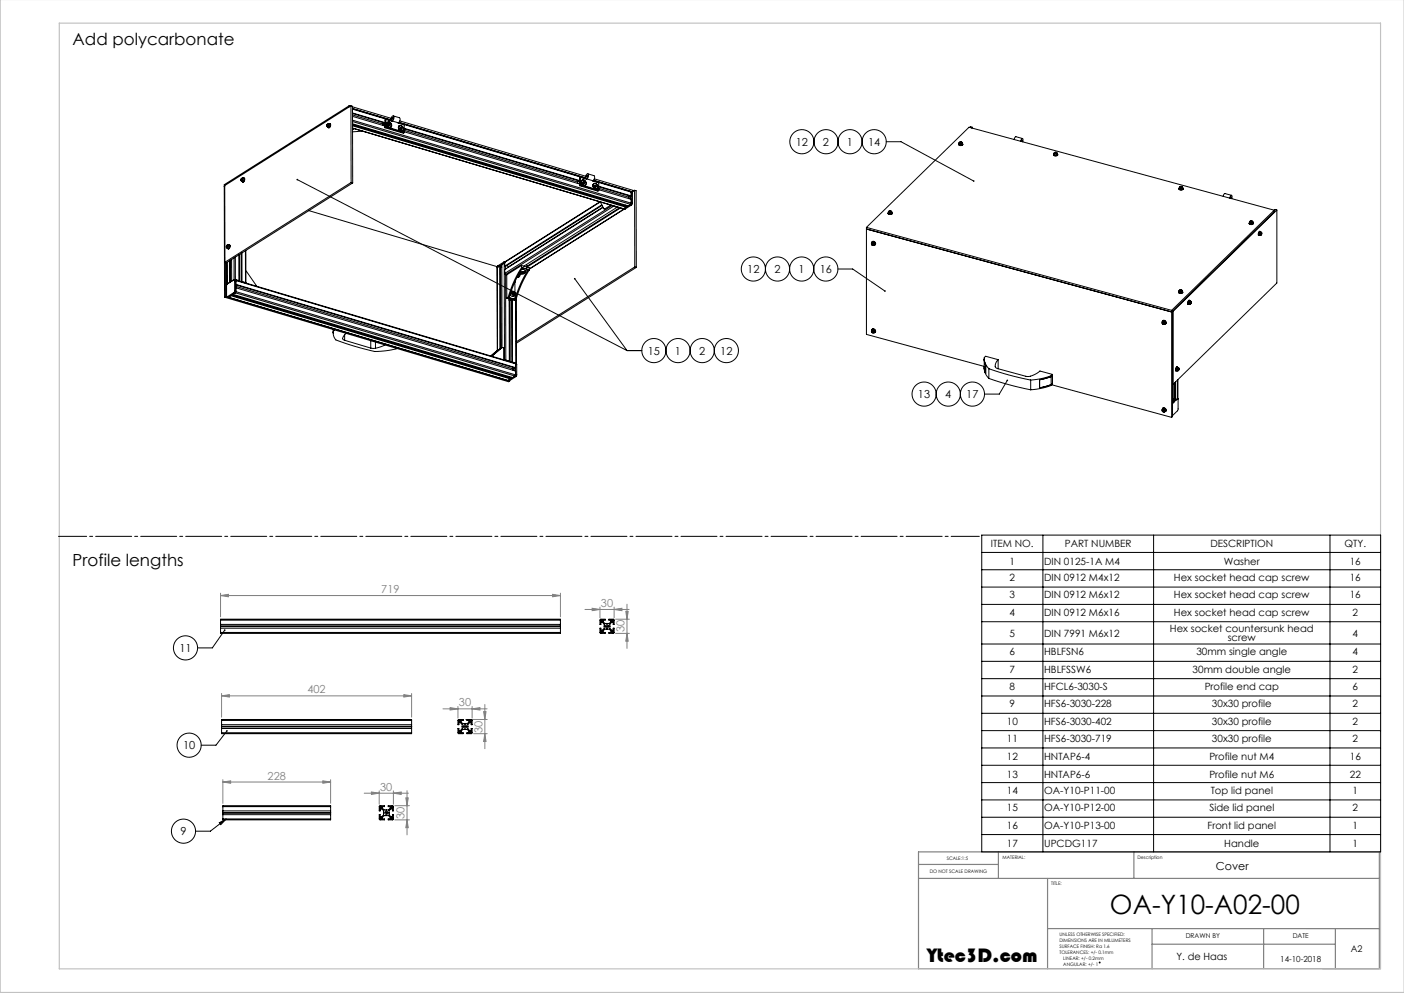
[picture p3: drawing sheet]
<svg xmlns="http://www.w3.org/2000/svg" width="594mm" height="420mm" viewBox="0 0 594 420" stroke-linecap="round" stroke-linejoin="round" font-family="sans-serif">
<g fill="none" stroke="#000" stroke-width=".42">
<path d="M374.9 59.9h6.3l30.8 16.7M125.8 76l139.5 72.3M243.1 117.9l22.2 30.4M354.5 113.8h6.3l13.6 9.3M265.3 148.3h6.2M426.2 160.9l-3.4 5.8h-6.3M415.4 226.3h168.7v134h-168.7zM415.4 233.7h168.7M441.2 226.3v134M488.1 226.3v134M562.7 226.3v134M415.4 241h168.7"/>
<path d="M415.4 248.3h168.7M415.4 255.6h168.7M95.1 266.5l-5.3 7.5h-6.2M254 262.6h1M254 267.2h1M254.5 262.1v1M254.5 266.7v1M256.3 264.9h1M256.8 264.4v1M258.6 262.6h1M258.6 267.2h1M259.1 262.1v1"/>
<path d="M259.1 266.7v1M415.4 263h168.7M415.4 272.4h168.7M415.4 279.7h168.7M415.4 287h168.7M415.4 294.4h168.7M96 309.1l-4.6 6.1h-6.3M193.9 305h1M193.9 309.6h1M194.4 304.5v1M194.4 309.1v1M196.2 307.3h1"/>
<path d="M196.7 306.8v1M198.6 305h1M198.6 309.6h1M199.1 304.5v1M199.1 309.1v1M415.4 301.7h168.7M415.4 309h168.7M415.4 316.4h168.7M415.4 323.7h168.7M415.4 331h168.7M415.4 338.3h168.7M92.8 348l2.9-1.6-2.3 2.4z"/>
<path d="M95.7 346.4l-6.7 5.2h-6.3M160.6 341.5h1M160.6 346.1h1M161.1 341v1M161.1 345.6v1M162.9 343.8h1M163.4 343.3v1M165.3 341.5h1M165.3 346.1h1M165.8 341v1M165.8 345.6v1M415.4 345.7h168.7"/>
<path d="M415.4 353h168.7"/>
<circle cx="339.3" cy="59.9" r="5.1"/>
<circle cx="349.5" cy="59.9" r="5.1"/>
<circle cx="359.6" cy="59.9" r="5.1"/>
<circle cx="369.8" cy="59.9" r="5.1"/>
<circle cx="318.7" cy="113.8" r="5.1"/>
<circle cx="328.9" cy="113.8" r="5.1"/>
<circle cx="339.2" cy="113.8" r="5.1"/>
<circle cx="349.4" cy="113.8" r="5.1"/>
<circle cx="276.6" cy="148.3" r="5.1"/>
<circle cx="286.9" cy="148.3" r="5.1"/>
<circle cx="297.1" cy="148.3" r="5.1"/>
<circle cx="307.3" cy="148.3" r="5.1"/>
<circle cx="391" cy="166.7" r="5.1"/>
<circle cx="401.2" cy="166.7" r="5.1"/>
<circle cx="411.4" cy="166.7" r="5.1"/>
<circle cx="78.5" cy="274" r="5.1"/>
<circle cx="80" cy="315.2" r="5.1"/>
<circle cx="77.6" cy="351.6" r="5.1"/>
<circle cx="465.3" cy="407.1" r=".19"/>
</g>
<path d="M388.6 365.6h33.8M388.6 371.5h195M422.4 360.3v11.2M443.2 371.5v38.3M479.7 360.3v11.2M443.2 392.8h140.4M487.4 399.4h77.6M487.4 392.8v17M534.6 392.8v16.9M565 392.8v16.9M388.6 409.7h195v-49.4h-195v49.5" fill="none" stroke="#808080" stroke-width=".5"/>
<path d="M.1 -.1v419.9h594M25.1 9.8h559v400h-559z" fill="none" stroke="#c0c0c0" stroke-width=".5"/>
<g fill="none" stroke="#808080" stroke-width=".42">
<path d="M93.3 251.9l3.3-.5v1zM93.3 250.9v10M93.3 251.9h143.8M233.8 251.4l3.3 .5-3.3 .5zM237.1 250.9v10M247.5 257.8h18.7M250.5 257.3l3.3 .5-3.3 .5zM253.8 256.8v4.5M259.8 257.8l3.3-.5v1zM259.8 256.8v4.5M264.8 258.6h1l-.5 3.3zM265.3 255.5v18.7"/>
<path d="M260.4 267.9h5.9M260.4 261.9h5.9M265.3 267.9l.5 3.3h-1zM93.7 294.3l3.3-.5v1zM93.7 293.3v10M93.7 294.3h80.4M170.8 293.8l3.3 .5-3.3 .5zM174.1 293.3v10M187.4 299.8h18.7M190.4 299.3l3.3 .5-3.3 .5zM193.7 298.8v4.9M199.7 299.8l3.3-.5v1z"/>
<path d="M199.7 298.8v4.9M205.1 298v18.7M196.9 304.3h9.2M200.3 310.3h5.8M204.6 301h1l-.5 3.3zM205.1 310.3l.5 3.3h-1zM94.3 330.8l3.3-.5v1zM94.3 329.8v10M94.3 330.8h45.6M136.6 330.3l3.3 .5-3.3 .5zM139.9 329.8v10M154.1 335.5h18.7"/>
<path d="M157.1 335l3.3 .5-3.3 .5zM160.4 334.5v5.7M166.4 335.5l3.3-.5v1zM166.4 334.5v5.7M171.7 337.5h1l-.5 3.3zM172.2 334.4v18.7M167 340.8h6.2M167 346.8h6.2M172.2 346.8l.5 3.3h-1z"/>
</g>
<path d="M414.3 226.9h-389.6" fill="none" stroke="#000" stroke-width=".42" stroke-dasharray="15.2 1.3 1.3 1.3" stroke-dashoffset="3.3"/>
<path d="M411.7 76.3v.5l.4 .1-.1-.3 .3 .1-.1-.4zM374.1 122.9l.1 .4 .4 .1-.2-.3 .3 .2-.1-.5zM426 160.6a.34 .34 0 0 0-.1 .5 .34 .34 0 0 0 .5 0 .34 .34 0 0 0-.1-.5l-.1 .3 .1-.3zM242.9 117.7a.34 .34 0 0 0 .2 .5 .34 .34 0 0 0 .4-.4 .34 .34 0 0 0-.6-.2l.2 .3zM125.5 75.7l.3 .3-.3-.2a.34 .34 0 0 0 .3 .5 .34 .34 0 0 0 .3-.5 .34 .34 0 0 0-.6-.1zM94.8 266.3a.34 .34 0 0 0 .1 .5 .34 .34 0 0 0 .5-.1 .34 .34 0 0 0-.1-.5l-.2 .3 .2-.3zM92.8 348l2.9-1.6-2.3 2.4zM95.8 308.9a.34 .34 0 0 0 0 .5 .34 .34 0 0 0 .5 0 .34 .34 0 0 0-.1-.5l-.2 .2 .2-.2z" fill="#000"/>
<g fill="#808080">
<path d="M199.7 299.8l3.3-.5v1zM190.4 299.3l3.3 .5-3.3 .5z"/>
<path d="M93.3 251.9l3.3-.5v1zM233.8 251.4l3.3 .5-3.3 .5zM250.5 257.3l3.3 .5-3.3 .5zM259.8 257.8l3.3-.5v1zM94.3 330.8l3.3-.5v1zM136.6 330.3l3.3 .5-3.3 .5zM157.1 335l3.3 .5-3.3 .5zM166.4 335.5l3.3-.5v1z"/>
<path d="M93.7 294.3l3.3-.5v1zM170.8 293.8l3.3 .5-3.3 .5z"/>
<path d="M265.3 267.9l.5 3.3h-1zM264.8 258.6h1l-.5 3.3z"/>
<path d="M171.7 337.5h1l-.5 3.3zM172.2 346.8l.5 3.3h-1zM204.6 301h1l-.5 3.3zM205.1 310.3l.5 3.3h-1z"/>
</g>
<g fill="none" stroke="#000" stroke-width=".42">
<path d="M138.4 52.9l.4-.2v.3M138.4 52.9l.2 .4 .2-.3M138.4 52.9l.4 .1M138.5 52.6h.4a.48 .48 0 0 1 0 .6 .48 .48 0 0 1-.6 .2zM138.8 53h.1M138.9 52.3l-.6 .5M138.9 52.3l.7 .3v.6l-.4 .6-.7-.1M138.9 52.3l.2 .5a.54 .54 0 0 1-.1 .7 .54 .54 0 0 1-.7 0v-.7M139.2 52.4l.1-.1a.84 .84 0 0 1 .4 1 .84 .84 0 0 1-.8 .6l-.1-.2M139.5 52.3a.98 .98 0 0 1 .3 1 .98 .98 0 0 1-.8 .7M147.7 44.8l.5 .1M147.7 44.8l-52.8 33.3v.8"/>
<path d="M147.7 44.8v.4M148.5 44.8l.1 32.4M148.5 44.8l.6 .2 .1 32.4M148.5 44.8l-53.4 33.7 .1 32.4M149.1 45.2l16.4 4.9M149.1 45.9l16.3 4.9M149.1 46.2l16.3 4.8M149.1 47.8l13.8 4.1M149.1 48l13.6 4M149.1 48.6l12.9 3.9M149.1 49.2l13.8 4.1M149.1 50.8l118 35.1"/>
<path d="M149.1 51.4l117.8 35.1M149.1 52.4l116.7 34.7M149.1 52.7l115.3 34.3M149.1 52.8l115.8 34.5v.4l-115.8-34.5M149.2 54.2l114.7 34.1M149.2 54.2l115.3 34.2M149.6 54.4l-.4 .3M149.7 54.4l-.5 .2M153.3 55.5l-4.1 .3M162 52.8v.2M162 52.9v.1M162.1 52.4l-.1 .7"/>
<path d="M162.4 51.9l-.3 .5M162.6 52h.1M162.7 52h.2M162.7 52h-.1M162.7 52v1.3M162.9 54l7.7 2.3 .3-.1M163.2 53.9l-.3 .1M163.2 53.9l7.7 2.3M163.3 50.5l-.4 .2v3.3M163.3 50.5v3.1M163.3 50.5l2.5 .6M163.3 53.6l-.1 .3"/>
<path d="M163.3 53.6l7.7 2.3M163.8 51.8a1.24 1.24 0 0 1 1.7 .5 1.24 1.24 0 0 1-.5 1.7 1.47 1.47 0 0 1-1.2-2.2zM164 51.8a1.12 1.12 0 0 1 1.5 .6 1.12 1.12 0 0 1-.7 1.5 1.32 1.32 0 0 1-.8-2.1zM164 51.8a1.24 1.24 0 0 0-.1 1.5 1.24 1.24 0 0 0 1.4 .5M164.3 52.5l.3 .1M164.6 52.6l.2 .4M164.8 53l-.1 .2M164.8 52.5l-.3-.1-.2 .3 .5 .5 .2-.3M164.8 52.5l.2 .4M164.8 52.5l-.2 .1M165 52.9l-.2 .1M165.4 51.1a1.75 1.75 0 0 1 .9-2.1 1.37 1.37 0 0 1-.5 2.1"/>
<path d="M165.8 51.1l2.6 .8M166.4 49l2.8 1-.1 1.2-.7 .7M168.4 51.9l79.4 23.6M168.8 53.3a1.24 1.24 0 0 1 1.6 .4 1.24 1.24 0 0 1-.4 1.7 1.47 1.47 0 0 1-1.2-2.1zM168.8 51.7l79 23.6-79.1-23.5M168.9 53.2a1.12 1.12 0 0 1 1.5 .7 1.12 1.12 0 0 1-.7 1.4 1.32 1.32 0 0 1-.8-2.1zM168.9 53.2a1.25 1.25 0 0 0-.1 1.5 1.25 1.25 0 0 0 1.4 .6M168.9 53.2h.1M169.1 51.1l78.7 23.5M169.3 54l.3 .1M169.6 54.1l.1 .4M169.7 54.5v.1"/>
<path d="M169.8 53.9l-.4-.1-.2 .3 .6 .6 .2-.3M169.8 53.9l.2 .5M169.8 53.9l-.2 .2M170 54.4l-.3 .1M171 52.8v3.1M171 54.3l74.2 22.1M171 54.5l74.2 22M171 55.1l73.3 21.9M171 55.7l74.2 22.1M171 55.9l-.1 .3M411.3 53.8l-.3 .3M411.3 53.8v.4"/>
<path d="M411.3 53.8l-.8-.2-.2 .3M431.8 59.8l.1-.2a.72 .72 0 0 1 .8-.9v1.3M432.1 59.8l.3-.5v.6M432.6 58.6l-2.8-.8-.7 1.2M94.9 78.9l.1 46.8M95.1 78.7l-.2 .2M102 75.8l.2 .8M102.1 75.9l.2-.3 .1 .4M102.1 75.9l.1 .4 .2-.3M102.1 75.9l.3 .1M102.2 75.5l.3 .1a.48 .48 0 0 1 0 .6 .48 .48 0 0 1-.5 .1zM102.4 76h.1"/>
<path d="M102.6 75.3l-.6 .5M102.6 75.3l.6 .3 .1 .6-.5 .6-.6-.2M102.6 75.3l.2 .7-.6 .6M102.8 75.4l.1-.1a.84 .84 0 0 1 .5 1 .84 .84 0 0 1-.9 .6l-.1-.2M103.2 75.3a.98 .98 0 0 1 .3 1 .98 .98 0 0 1-.8 .7M148.6 77.2l.6 .2M148.6 77.2l-53.4 33.7M149.2 77.4l-53.4 33.7-.6-.2M244.3 77v.6v-.3M244.7 76.4l-.4 .6M245 76.5v1.3M245.2 78.5l7.7 2.3 .3-.1"/>
<path d="M245.5 78.4l-.3 .1M245.5 78.4l7.7 2.3M245.6 75l-.4 .2v3.3M245.6 75v3.1M245.6 75l2.6 .6M245.6 78.1l-.1 .3M245.6 78.1l7.7 2.3M246.1 76.3a1.24 1.24 0 0 1 1.7 .5 1.24 1.24 0 0 1-.5 1.7 1.47 1.47 0 0 1-1.2-2.2zM246.3 76.3a1.12 1.12 0 0 1 1.5 .6 1.12 1.12 0 0 1-.7 1.5 1.32 1.32 0 0 1-.8-2.1zM246.3 76.3a1.24 1.24 0 0 0-.1 1.5 1.24 1.24 0 0 0 1.4 .5M246.7 77l.2 .1M246.9 77.1l.2 .4"/>
<path d="M247.1 77.5l-.1 .2M247.1 77l-.3-.1-.2 .3 .5 .5 .2-.3M247.1 77l.2 .4M247.1 77l-.2 .1M247.3 77.4l-.2 .1M247.6 78.3h.1M247.8 75.6a1.75 1.75 0 0 1 .9-2.1 1.37 1.37 0 0 1-.5 2.1M248.2 75.6l18.9 5.7M248.7 73.5l2.8 1-.1 1.2-.7 .8 2.6 .8v3.1M251 76.3l16.5 4.8M251.1 77.8a1.24 1.24 0 0 1 1.7 .4 1.24 1.24 0 0 1-.5 1.7 1.47 1.47 0 0 1-1.2-2.1zM251.2 77.7a1.12 1.12 0 0 1 1.5 .7 1.12 1.12 0 0 1-.7 1.4 1.32 1.32 0 0 1-.8-2.1z"/>
<path d="M251.3 77.7a1.24 1.24 0 0 0-.2 1.5 1.24 1.24 0 0 0 1.4 .6M251.5 75.6l16.4 4.9v.4M251.6 78.5l.3 .1M251.9 78.6l.1 .4M252 79v.1M252.1 78.4l-.4-.1-.2 .3 .6 .6 .2-.3M252.1 78.4l.2 .5M252.1 78.4l-.2 .2M252.3 78.9l-.3 .1M253.3 78.8l13.8 4.1-13.8-3.9M253.3 79.6l12.8 3.8M405.5 61a.97 .97 0 0 0 .9 .6 .97 .97 0 0 0 .9-.6"/>
<path d="M405.7 60.5l.7 .3 .7-.3v.6l-1.1 .2zM405.7 60.7l-.1 .1a.84 .84 0 0 0 .8 .7 .84 .84 0 0 0 .9-.7l-.2-.1M405.7 60.4l.9-.4 .5 .5M406 60.1h.8a.42 .42 0 0 1-.4 .5 .42 .42 0 0 1-.4-.5zM406.5 60.1l-.4 .1 .3 .3M406.5 60.1l.2 .3-.3 .1M406.5 60.5h-.1M406.5 60.5h.1M406.5 60.1v.4M445.7 65.4a.97 .97 0 0 0 .9 .6 .97 .97 0 0 0 .9-.6M445.9 64.8l.1 .8 .5 .1 .8-.2v-.7M445.9 65.1l-.1 .1a.84 .84 0 0 0 .8 .6 .84 .84 0 0 0 .8-.6l-.1-.1"/>
<path d="M445.9 64.8l.6 .4 .8-.3M445.9 64.8l.8-.4 .6 .5M446.2 64.5h.8a.42 .42 0 0 1-.4 .5 .42 .42 0 0 1-.4-.5zM446.3 64.6v.2M446.6 64.5l-.3 .1M446.6 64.5l.3 .3-.6-.2M446.6 64.9h.1M446.6 64.5v.4M498.8 79.8a.97 .97 0 0 0 .9 .6 .97 .97 0 0 0 .9-.6M499 79.3v.6l.7 .3 .6-.2 .1-.7M499 79.5l-.1 .1a.84 .84 0 0 0 .8 .7 .84 .84 0 0 0 .8-.7l-.1-.1M499.2 79l.7-.1 .2 .4a.47 .47 0 0 1-.6 .1 .47 .47 0 0 1-.3-.4z"/>
<path d="M499.6 78.9l-.2 .1 .3 .3M499.6 78.9l.4 .3-.3 .1M499.6 78.9v.4M500.4 79.3l-.7-.5-.7 .5M500.4 79.3l-.7 .3-.7-.3M130.7 89.1l79.7 23.7M253.3 80.2l13.8 4.1M253.3 80.4l-.1 .3M253.8 85.4l-40.1 25.3M254 85.4l-40.4 25.5M254 85.4l1.4 2.8 .4 .2 2.6-1.7M254.6 86.6l-41 26"/>
<path d="M254.7 86.9l-40.8 25.8M255.1 87.6l-40.1 25.3M255.1 87.7l-41.5 26.3v1.6M259 86.9l-45.4 28.7M259.3 87l.3 .2M259.6 87.2l1.4 .5M259.6 87.2l-45.7 28.9M261 87.5v.2M261 87.7l-39.4 24.9M262.1 87.8l-39.3 24.9M262.4 87.9v.2M262.4 88.1l1.4 .4"/>
<path d="M262.4 88.1l-39.5 24.9M263.8 88.5l-39.9 25.2M263.9 88.3l.6 .1M264.1 88.5l-40.2 25.3M264.1 88.4l-.3 .1M264.4 87v.2M264.6 86.7l-.2 .3M265.3 86.9l-.6 .4M266.1 83.4v.6M266.3 82.9l-.2 .5M266.7 83v1.2M266.7 86.5l.5 .2"/>
<path d="M266.9 86.5l-3 1.8M267 81l.1 .3M267.1 81.1l.5 .5M267.1 81.3v4.6M267.1 81.4l.5 .2M267.1 85.8l.5 .1M267.1 85.9l-.2 .6M267.2 86.7l-2.7 1.7M267.6 81.6v4.3M267.6 85.9l-.4 .8M268.5 80.5l.1 32.4M268.5 80.5l.6 .2 .1 32.4"/>
<path d="M268.5 80.5l-1.2 .7M366.6 96.2l129.1 35.1M366.6 96.2v45.2l49.8 13.6M375.7 90.1a.97 .97 0 0 0 .9 .6 .97 .97 0 0 0 .9-.6M375.9 89.6l.1 .7 .5 .2 .7-.2 .1-.7M375.9 89.9h-.1a.84 .84 0 0 0 .8 .7 .84 .84 0 0 0 .8-.6l-.1-.1M375.9 89.6l.1 .2M375.9 89.6l.8-.4 .6 .4M376.1 89.3h.9a.42 .42 0 0 1-.4 .4 .42 .42 0 0 1-.5-.4zM376.3 89.4l.3 .2M376.3 89.4v.1M376.6 89.3l-.3 .1"/>
<path d="M376.6 89.3l.3 .2-.4 .1M376.6 89.6h.1M376.6 89.3v.3M377.3 89.6l-.6 .4-.7-.2M520.3 83.8v-.1a.72 .72 0 0 1 .9-1l-.1 1.3M520.6 83.9l.3-.6-.1 .6M521 82.6l-2.8-.7-.7 1.1M528.5 94.4a.97 .97 0 0 0 .9 .6 .97 .97 0 0 0 .9-.6M528.7 93.9v.6l.7 .3 .6-.2 .1-.7M528.7 94.1l-.1 .1a.84 .84 0 0 0 .8 .7 .84 .84 0 0 0 .8-.7l-.1-.1M528.9 93.6l.7-.1 .2 .4a.47 .47 0 0 1-.6 .1 .47 .47 0 0 1-.3-.4zM529.3 93.5l-.2 .3 .3 .1"/>
<path d="M529.3 93.5l.4 .1-.3 .3M529.3 93.5v.4M530.1 93.9l-.7-.5-.7 .5M530.1 93.9l-.7 .3-.7-.3M533.1 97.9a1.05 1.05 0 0 0-.5 1.7M533.3 98.1l-.4-.1-.4 .8v.7h.4M533.4 98.9l.2-.3 .1 .4M533.4 98.9l.2 .3 .1-.2M533.5 98.9l.2 .1M533.6 98.2l-.6-.1-.4 .6v.7l.6 .2M533.6 98.2l-.4 .6v.8M533.6 98.5l.2 .4-.4 .5z"/>
<path d="M533.6 98.2l.2 .7-.6 .7M539.1 88.9l-129.1-35.1-43.4 42.4M539.1 88.9l-43.4 42.4M539.1 88.9v.7l-43.4 42.4-129.1-35.1M540.2 88.8l-43.9 42.9M540.2 88.8l-.7-.1-.4 .3M540.2 88.8v30.9l-43.9 42.8M95.4 111l.1 14.4M95.8 104.1l.2 .8M95.9 104.1l.2-.2 .1 .4M95.9 104.1v.3l.3-.1M95.9 104.1l.3 .1"/>
<path d="M96 103.8l.3 .1a.48 .48 0 0 1 0 .5 .48 .48 0 0 1-.5 .2zM96.2 104.2v.1M96.2 104.2h.1M96.4 103.6l-.6 .5M96.4 103.6l.7 .2v.6l-.4 .7-.7-.2M96.4 103.6l.2 .7-.6 .6M96.6 103.6h.1a.84 .84 0 0 1 .5 .9 .84 .84 0 0 1-.9 .7l-.1-.2M97 103.5a.98 .98 0 0 1 .3 1.1 .98 .98 0 0 1-.8 .7M97.1 110.3v9.2l-1.1 .8 .1-9.3M97.4 110.1v9.2M97.5 110.1v9.2M98 109.7v9.2"/>
<path d="M98.9 118.4l.4 .3M99 109.1v9.2M99 118.3l-3 2.1-.1 4.8 .3 .3M99.1 118.3l118.9 35.3M99.3 118.7v4.3M99.3 118.4l.5 .1M99.5 118.4l.3 .3M99.5 118.4h.1M99.6 108.7v9.5M99.6 118.5l.2 .3-.5-.1M99.6 118.2l-.6 .1M99.6 118.2l1.5 .5"/>
<path d="M99.8 118.7l118.6 35.1 .2 .4M99.8 118.7v4.6M101 107.8l.1 10.9M101.1 118.7l-.2 .1M101.4 107.6l.1 11.4M102.1 107.1l.3 12M102.4 107v12.1M102.4 119.1l1.5 .4M103.3 119.5l.3 .1M103.8 106.1l.1 13.4M103.9 119.5l.1 .2M104 105.9v13.8"/>
<path d="M104 114.7l4.6 6.4M210.5 112.5l-.1 36.2M210.5 112.5v.6M211.7 113l.1 .1M211.8 113.1v34.3l-.1-34.8-.3-.1 .1 35.1M212.3 112.4l-.6 .3M212.3 113l-.5 .1M213.2 110.8v.5l-2.9 1.9M213.2 110.8l-2.7 1.7M213.3 111.3l-1 .6 .1 35.1M213.3 111.3l.1 41M213.6 110.9v1.7"/>
<path d="M213.6 111.2l-.3 .1M213.6 112.6l.3 .1M213.6 115.6l.3 .5M213.7 110.7l-.1 .2M213.7 110.7l-.5 .1M213.9 112.7v1.1M213.9 116.1l.5 .1M213.9 116.1l.1 36.2M214.4 116.2v9.9M214.6 112.2l.4 .7M215 112.9v.2M217.7 119.6h.1"/>
<path d="M217.8 119.4l.1 4.3M218 118.8l-.3 .8M219.1 116.7l.3 .1-.1 .3M219.1 116.6l.5 .4-.8 .2M219.3 116.3l.6 .4M219.3 116.8v.3M219.3 117.1l-.5 .1M219.7 115.6l.2 1.1M219.9 116.7l-.4 .4-.7 .2M220.2 114.8v.5l.9-.5 1.1 .5M220.2 115.3l.2 .4 .7 .1 .7-.1 .3-.4M220.5 115.3l.4-.1a.56 .56 0 0 1 .6-.1 .56 .56 0 0 1 .3 .5l-.3 .2a.56 .56 0 0 1-.7 .1 .56 .56 0 0 1-.3-.6z"/>
<path d="M220.6 114l1.4 .2 .2 1M220.6 113.3a44.6 44.6 0 0 0-5.6 12.4M220.6 113.3l2.9 .8M220.6 112.3v.8M220.6 112.3l-6.2 3.9M220.6 112.3l3.3 1v.8M220.6 113.1v.2M220.6 113.1l3.3 1M220.8 115.8l-.9 .5M221 115.3v.4M221 113.3a45.4 45.4 0 0 0-5.6 12.5M221.3 115.2l.4 .2-.1 .2"/>
<path d="M221.3 115.2l-.7 .4 .4 .1M221.6 115.4v.2M221.6 115.6l-.6 .1M222.7 111.9l.3 .7M222.8 112.8h.1M222.8 112.8v.1M223.5 114.1a44.6 44.6 0 0 0-5.6 12.5M223.5 114.1l.4 .1M223.5 114.1h.1M223.5 114.1l-1.3 .8M223.9 114.2a44.6 44.6 0 0 0-5.6 12.5M223.9 114.1v.1"/>
<path d="M268.6 112.9l.6 .2M268.6 112.9l-50.2 31.7M269.2 113.1l-50.8 32.1M368.9 102.3a.83 .83 0 0 1 1.3 .2 .83 .83 0 0 1-.4 1.2 .73 .73 0 0 0 .2-1.2 .73 .73 0 0 0-1.2 .2zM369 102.3a.91 .91 0 0 1 1.2 .1 .91 .91 0 0 1 0 1.2M369.1 103l.4 .4-.5 .1M369.1 103l.1 .3M369.1 103l-.1 .5M369.2 103.3l.3 .1M369.2 103.3l-.2 .2M95 125.7l120.2 35.8 .4-.3M95.5 125.4l1 .3"/>
<path d="M95.5 125.4l-.5 .3M96.2 125.5l.3 .2M96.4 125.6l.2 .1M96.5 125.7l119.1 35.3M98 124.8l118 35.1v.4l-118.4-35.2M98.2 124.7l117.3 34.9M98.5 124.5l118.4 35.2M98.9 123.8l119 35.3M98.9 123.8l-2.7 1.7M99.3 123l.5 .2-.4 .7M99.3 123l-.4 .8M99.8 120.3l118.3 35.2-118.3-35"/>
<path d="M99.8 121.1l117.3 34.9M99.8 121.7l118.3 35.2M99.8 123.3l-.3 .5-2.9 1.9M99.8 123.3l118.3 35.3M141 139.4v1.6M141.2 139.7a3.9 3.9 0 0 0 .9 4.1l10 3.2a24.1 24.1 0 0 0 15.8 .4M141.2 139.7v-.3l-.2 1.3M141.5 139.5l-.3 .2M214.4 126.1l3.3 1 .5-.3M214.9 125.8l-.5 .3M214.9 125.8l3.3 1M215 125.7l-.1 .1"/>
<path d="M215 125.7l.4 .1M215.4 126.4l.1 26.3M215.4 125.9h.1M215.5 126.9l.3 .1M215.8 127l.1 26M215.8 124.5a1 1 0 0 0 1.4 .8l.5-.3M216.5 126.8l.3 26.3M216.5 126.9l-.7 .1M216.6 123.3a1.04 1.04 0 0 0-.1 1.2 1.04 1.04 0 0 0 1.2 .5M216.6 123.3l-.5 .3M216.6 123.3a1.02 1.02 0 0 1 1.3 .4 1.02 1.02 0 0 1-.2 1.3M216.7 126.8l.1 26.3"/>
<path d="M217 123.8h-.1M217 123.8l.4 .4M217.4 124.2l-.1 .3M217.4 123.5l-.5 .1v.5l.3 .4h.5v-.5M217.4 123.5l.3 .5M217.4 123.5l-.4 .3M217.7 124l-.3 .2M217.9 124.8v1.8M217.9 126.6h.1M217.9 126.6l.4 .1M218.2 126.8l.1 26.8M218.3 126.7l-.1 .1"/>
<path d="M218.4 126.5v27.2M368.8 139.7a.78 .78 0 0 1 1.3-.2 .78 .78 0 0 1-.3 1.3M368.8 139.7a.73 .73 0 0 1 1.2-.1 .73 .73 0 0 1-.2 1.1M368.8 139.7a.73 .73 0 0 1 .9 .2 .73 .73 0 0 1 .1 .8M368.8 139.7l.1 .9 .9 .1M369 139.3a.91 .91 0 0 1 1.2 .1 .91 .91 0 0 1 0 1.2M491.7 136.1a.78 .78 0 0 1 1.3-.2 .78 .78 0 0 1-.3 1.2M491.7 136.1a.73 .73 0 0 1 1.2-.1 .73 .73 0 0 1-.2 1.1M491.8 136.1a.73 .73 0 0 1 .8 .2 .73 .73 0 0 1 .1 .8M491.8 136.1h-.1M491.8 136.1a.71 .71 0 0 0 0 .9 .71 .71 0 0 0 .9 .1M491.8 136.6l.2 .3"/>
<path d="M491.8 136.6l.2-.2 .5 .4M491.9 135.7a.91 .91 0 0 1 1.2 .1 .91 .91 0 0 1 .1 1.2M492 136.5l-.2 .1M492 136.5l.2 .2M492.1 136.4l-.1 .1M492.2 136.7l-.2 .2M492.2 136.7l.2 .1M492.5 136.8l-.5 .1M495.7 131.3v45.2M496.3 131.7l-.2-.1v44.6l-.4 .3M496.3 131.7v30.8M498.6 123.6a.97 .97 0 0 0 .9 .6 .97 .97 0 0 0 .9-.6"/>
<path d="M498.8 123.3h-.1a.84 .84 0 0 0 .8 .7 .84 .84 0 0 0 .8-.6l-.1-.1M499.1 122.7h.8v.3a.47 .47 0 0 1-.5 .2 .47 .47 0 0 1-.3-.5zM499.5 122.7l-.3 .3 .6-.2M499.5 122.7l.3 .1M499.5 122.7v.3M499.8 122.8v.2M500.2 123l-.7-.4-.7 .4M500.2 123l-.1 .7-.5 .2-.8-.2v-.7M500.2 123l-.6 .4-.8-.4M503.2 127a1.05 1.05 0 0 0-.4 1.8M503.4 127.3l-.4-.2-.4 .8 .1 .8 .3-.1M503.6 128.1l.1-.3 .2 .3"/>
<path d="M503.6 128.1v.3l.3-.3M503.6 128.1h.3M503.7 127.4l-.6-.2-.4 .6 .1 .7 .6 .2M503.7 127.4l-.4 .6 .1 .7M503.7 127.4l.3 .7-.6 .6M503.7 127.6l.2 .4-.3 .6zM145.8 141.6v2.3M145.8 143.9l11.1 3.3M146.5 141l-.9 .9a1.1 1.1 0 0 0-.3 1.8l.5 .2M156.9 144.1v3.1M156.9 147.2l2 .1M158.9 144.7v2.6"/>
<path d="M162.9 145.9l-4 1.4M208 150.7h.2M208.2 150.7h.1M208.4 150.3l-.4 .4M210.1 148.4h.1M210.4 148.3l-2.8 2.3M212.4 147l.7 .2v5M212.4 147l-4.4 3.7M212.4 147l-2.3 1.4M213.9 152.4l.3 .1M214 152.3h-.5M214 152.3l1.5 .4"/>
<path d="M215.5 152.7l-.2 .1M215.5 159.6v.2M215.6 159.3l-.1 .3M216.3 159.5l-.5 .4M216.8 153.1l1.5 .5M217.1 156v.6M217.3 155.5l-.2 .5M217.7 153.6h.3M217.8 155.6v1.2M217.8 159.1l.5 .2M217.9 159.1l-3 1.8M218 153.6l.1 5"/>
<path d="M218.1 154.1l.5 .1M218.1 158.4l.5 .1M218.1 158.6l-.2 .5M218.3 153.6l.1 .2M218.3 159.3l-2.7 1.7M218.6 154.2v4.3M218.6 158.5l-.3 .8M369.1 140l.4 .4M369.1 140l.1 .3M369.1 140l-.1 .5M369.2 140.3l.3 .1M369.2 140.3l-.2 .2"/>
<path d="M369.5 140.4l-.5 .1M416.4 152l.6 2.4M416.4 151.7v4.1a6.1 6.1 0 0 0 2 4.3M416.4 155.4l.6 2.5M417 157.9h.1M417 154.4v3.5l-.6-2.4M417 154.4h.1M418.4 155.9a124.6 124.6 0 0 0 17.7 4.9M418.4 155.9v4.2M422.3 152.1l-5.3-1.4a2.37 2.37 0 0 0-.2 3l1.6 2.2M422.3 152.1a2.53 2.53 0 0 0-.8 3.6l12.5 3.4a6.9 6.9 0 0 0 6-2.2l5.3 1.5M422.3 152.1v3.9"/>
<path d="M444.7 158.9a30.3 30.3 0 0 1-8.6 1.9M444.7 158.9v4.1M445.3 158.7h.1M445.3 158.7l-1.1 .8-4.4 1.1M445.3 158.4l-.6 .5M445.3 158.4v4.1l-.6 .5M498.1 155.2a1.05 1.05 0 0 0-.5 1.7M498.3 155.4l-.4-.1-.4 .8v.8l.4-.1M498.4 156.2l.2-.3 .1 .4M498.4 156.2v.3l.3-.2M498.5 156.2l.2 .1M498.6 155.5l-.6-.1-.4 .6v.7l.6 .2"/>
<path d="M498.6 155.5l-.4 .6v.8M498.6 155.5l.2 .7-.6 .7M498.6 155.8l.2 .4-.4 .5zM214.9 161l.7 .2M214.9 160.9l-.1 .1M215.6 161h-.2M215.6 161v.2M418.4 160.1a124.7 124.7 0 0 0 17.7 4.8M436.1 160.8v4.1M439.8 160.6v3.5M439.8 164h.1M439.8 160.6h.1"/>
<path d="M444.7 162.7l-4.9 1.4M444.7 163a30.3 30.3 0 0 1-8.6 1.9M444.7 162.7l-4.9 1.3M445 162.8l50.7 13.7M445.3 162.1v.1M445.3 162.1l-.6 .6M491.7 173.1a.78 .78 0 0 1 1.3-.2 .78 .78 0 0 1-.3 1.3M491.7 173.1a.73 .73 0 0 1 1.2-.1 .73 .73 0 0 1-.2 1.1M491.8 173.1a.73 .73 0 0 1 .8 .2 .73 .73 0 0 1 .1 .8M491.8 173.1h-.1M491.8 173.1a.71 .71 0 0 0 0 .9 .71 .71 0 0 0 .9 .1M491.8 173.7l.2 .3"/>
<path d="M491.8 173.7l.2-.3 .5 .4M491.9 172.7a.91 .91 0 0 1 1.2 .1 .91 .91 0 0 1 .1 1.2M492 173.5l-.2 .2M492 173.5l.2 .3M492.1 173.4l-.1 .1M492.2 173.8l-.2 .2M492.2 173.8h.2M492.5 173.8l-.5 .2M496.1 162.5h.2M496.7 162.2v7.9M496.7 169.1l.2 .1M496.9 168.7h-.2"/>
<path d="M496.9 162v6.7M496.9 168.7l.1 .1M497 169l-.3 .4M497.4 161.5v7.8l-.4-.1v-7.4M498.1 168.6l.3 .3v4.4l-2.3 2.5M498.2 168.5l.1 .1M498.2 168.5l-2.1 2.1M498.3 168.4l-.1 .1M498.3 160.6l-.1 7.9M93.3 267.5v.4h143.8v-.4M93.3 262.3v-.4h143.8v.4M93.3 267.5h143.8"/>
<path d="M93.3 262.3h143.8M93.3 264.1h143.8M93.3 262.3v5.2M93.3 265.7h143.8M93.3 264.8h143.8M93.3 265h143.8M237.1 262.3v5.2M255.6 264.8v-.8l-.7-.8h-.7v.9h-.4l.1-2 2.1-.2v.4h-.8a1.66 1.66 0 0 0 1.6 1.5 1.66 1.66 0 0 0 1.7-1.5h-.9v-.4l2.2 .2v2h-.4v-.9h-.6l-.8 .8v.8M255.6 264.8l.1 .1M255.7 264.9l-.1 .9-.7 .7h-.7v-.8h-.4l.1 2 2.1 .2v-.4h-.8a1.66 1.66 0 0 1 1.6-1.5 1.66 1.66 0 0 1 1.7 1.5h-.9v.4l2.2-.2v-2h-.4v.8h-.6l-.8-.7v-.9M258 264.8v.1M93.7 309.9v.4h80.4v-.4"/>
<path d="M93.7 304.7v-.4h80.4v.4M93.7 309.9h80.4M93.7 304.7h80.4M93.7 306.5h80.4M93.7 304.7v5.2M93.7 308.1h80.4M93.7 307.2h80.4M93.7 307.3h80.4M93.7 307.4h80.4M174.1 304.7v5.2M193.9 304.4l2-.1v.4h-.8a1.66 1.66 0 0 0 1.6 1.5 1.66 1.66 0 0 0 1.7-1.5h-.9v-.4l2.1 .1 .1 2.1h-.4v-.8a1.66 1.66 0 0 0-1.4 1.6 1.66 1.66 0 0 0 1.4 1.7v-.9h.4l-.1 2.1-2.1 .1v-.4h.9a1.66 1.66 0 0 0-1.7-1.4 1.66 1.66 0 0 0-1.6 1.4h.8v.4l-2-.1-.2-2.1h.4v.9a1.66 1.66 0 0 0 1.5-1.7 1.66 1.66 0 0 0-1.5-1.6v.8h-.4zM94.3 346.4v.4h45.6v-.4"/>
<path d="M94.3 341.2v-.4h45.6v.4M94.3 346.4h45.6M94.3 341.2h45.6M94.3 343h45.6M94.3 341.2v5.2M94.3 344.6h45.6M94.3 343.7h45.6M94.3 343.8h45.6M94.3 343.9h45.6M139.9 341.2v5.2M160.6 340.9l2-.1v.4h-.8a1.66 1.66 0 0 0 1.6 1.4 1.66 1.66 0 0 0 1.7-1.4h-.9v-.4l2.1 .1 .1 2.1h-.4v-.9a1.66 1.66 0 0 0-1.4 1.7 1.66 1.66 0 0 0 1.4 1.6v-.8h.4l-.1 2.1-2.1 .1v-.4h.9a1.66 1.66 0 0 0-1.7-1.5 1.66 1.66 0 0 0-1.6 1.5h.8v.4l-2-.1-.2-2.1h.4v.8a1.66 1.66 0 0 0 1.5-1.6 1.66 1.66 0 0 0-1.5-1.7v.9h-.4z"/>
<circle cx="166" cy="50.1" r=".33"/>
<circle cx="248.3" cy="74.6" r=".33"/>
<circle cx="369.3" cy="103.2" r=".48"/>
<circle cx="369.3" cy="103.1" r=".64"/>
<circle cx="217.2" cy="124" r=".66"/>
<circle cx="492.1" cy="136.8" r=".48"/>
<circle cx="369.3" cy="140.3" r=".48"/>
<circle cx="492.1" cy="173.8" r=".48"/>
<circle cx="254.5" cy="267.2" r=".42"/>
<circle cx="254.5" cy="262.6" r=".42"/>
<circle cx="256.8" cy="264.9" r=".68"/>
<circle cx="259.1" cy="267.2" r=".42"/>
<circle cx="259.1" cy="262.6" r=".42"/>
<circle cx="194.4" cy="309.6" r=".42"/>
<circle cx="194.4" cy="305" r=".42"/>
<circle cx="196.7" cy="307.3" r=".68"/>
<circle cx="199.1" cy="309.6" r=".42"/>
<circle cx="199.1" cy="305" r=".42"/>
<circle cx="161.1" cy="346.1" r=".42"/>
<circle cx="161.1" cy="341.5" r=".42"/>
<circle cx="163.4" cy="343.8" r=".68"/>
<circle cx="165.8" cy="346.1" r=".42"/>
<circle cx="165.8" cy="341.5" r=".42"/>
</g>
<text font-size="11.3" x="469.6" y="386.6">OA-Y10-A02-00</text>
<text font-size="8.5" x="392.2" y="407">Ytec3D.com</text>
<g font-size="7.1">
<text x="30.7" y="19.1">Add polycarbonate</text>
<text x="30.7" y="239.5">Profile lengths</text>
</g>
<g font-size="4.7">
<text x="336.7" y="61.6">12</text>
<text x="348.2" y="61.6">2</text>
<text x="358.3" y="61.6">1</text>
<text x="367.3" y="61.6">14</text>
<text x="316.1" y="115.5">12</text>
<text x="327.7" y="115.5">2</text>
<text x="337.9" y="115.5">1</text>
<text x="346.8" y="115.5">16</text>
<text x="274" y="150">15</text>
<text x="285.6" y="150">1</text>
<text x="295.8" y="150">2</text>
<text x="304.7" y="150">12</text>
<text x="388.4" y="168.4">13</text>
<text x="399.9" y="168.4">4</text>
<text x="408.8" y="168.4">17</text>
<text x="75.9" y="275.7">11</text>
<text x="77.4" y="316.8">10</text>
<text x="76.3" y="353.2">9</text>
<text x="514.4" y="368">Cover</text>
</g>
<g font-size="4.7" fill="#808080">
<text x="161.3" y="250.9">719</text>
<text x="254.2" y="256.8">30</text>
<text x="264.3" y="267.5" transform="rotate(-90 264.3 267.5)">30</text>
<text x="130.1" y="293.3">402</text>
<text x="194.2" y="298.8">30</text>
<text x="204.1" y="309.9" transform="rotate(-90 204.1 309.9)">30</text>
<text x="113.2" y="329.8">228</text>
<text x="160.9" y="334.5">30</text>
<text x="171.2" y="346.4" transform="rotate(-90 171.2 346.4)">30</text>
</g>
<g font-size="4.2">
<text x="419.3" y="231.5">ITEM NO.</text>
<text x="450.5" y="231.5">PART NUMBER</text>
<text x="512.1" y="231.5">DESCRIPTION</text>
<text x="568.8" y="231.5">QTY.</text>
<text x="427.1" y="238.9">1</text>
<text x="441.7" y="238.9">DIN 0125-1A M4</text>
<text x="517.8" y="238.9">Washer</text>
<text x="571.1" y="238.9">16</text>
<text x="427.1" y="245.8">2</text>
<text x="441.7" y="245.8">DIN 0912 M4x12</text>
<text x="496.7" y="245.8">Hex socket head cap screw</text>
<text x="571.1" y="245.8">16</text>
<text x="427.1" y="253.1">3</text>
<text x="441.7" y="253.1">DIN 0912 M6x12</text>
<text x="496.7" y="253.1">Hex socket head cap screw</text>
<text x="571.1" y="253.1">16</text>
<text x="427.1" y="260.4">4</text>
<text x="441.7" y="260.4">DIN 0912 M6x16</text>
<text x="496.7" y="260.4">Hex socket head cap screw</text>
<text x="572.2" y="260.4">2</text>
<text x="427.1" y="269.2">5</text>
<text x="441.7" y="269.2">DIN 7991 M6x12</text>
<text x="495" y="267.2">Hex socket countersunk head</text>
<text x="572.2" y="269.2">4</text>
<text x="519.4" y="271.3">screw</text>
<text x="427.1" y="277.2">6</text>
<text x="441.7" y="277.2">HBLFSN6</text>
<text x="506.2" y="277.2">30mm single angle</text>
<text x="572.2" y="277.2">4</text>
<text x="427.1" y="284.5">7</text>
<text x="441.7" y="284.5">HBLFSSW6</text>
<text x="504.6" y="284.5">30mm double angle</text>
<text x="572.2" y="284.5">2</text>
<text x="427.1" y="291.9">8</text>
<text x="441.7" y="291.9">HFCL6-3030-S</text>
<text x="509.7" y="291.9">Profile end cap</text>
<text x="572.2" y="291.9">6</text>
<text x="427.1" y="299.2">9</text>
<text x="441.7" y="299.2">HFS6-3030-228</text>
<text x="512.7" y="299.2">30x30 profile</text>
<text x="572.2" y="299.2">2</text>
<text x="426" y="306.5">10</text>
<text x="441.8" y="306.5">HFS6-3030-402</text>
<text x="512.7" y="306.5">30x30 profile</text>
<text x="572.2" y="306.5">2</text>
<text x="426" y="313.8">11</text>
<text x="441.8" y="313.8">HFS6-3030-719</text>
<text x="512.7" y="313.8">30x30 profile</text>
<text x="572.2" y="313.8">2</text>
<text x="426" y="321.6">12</text>
<text x="441.8" y="321.6">HNTAP6-4</text>
<text x="511.6" y="321.6">Profile nut M4</text>
<text x="571.1" y="321.6">16</text>
<text x="426" y="328.9">13</text>
<text x="441.8" y="328.9">HNTAP6-6</text>
<text x="511.6" y="328.9">Profile nut M6</text>
<text x="571.1" y="328.9">22</text>
<text x="426" y="335.8">14</text>
<text x="441.8" y="335.8">OA-Y10-P11-00</text>
<text x="512.2" y="335.8">Top lid panel</text>
<text x="572.3" y="335.8">1</text>
<text x="426" y="343.1">15</text>
<text x="441.8" y="343.1">OA-Y10-P12-00</text>
<text x="511.6" y="343.1">Side lid panel</text>
<text x="572.3" y="343.1">2</text>
<text x="426" y="350.5">16</text>
<text x="441.8" y="350.5">OA-Y10-P13-00</text>
<text x="510.9" y="350.5">Front lid panel</text>
<text x="572.3" y="350.5">1</text>
<text x="426" y="358.2">17</text>
<text x="441.8" y="358.2">UPCDG117</text>
<text x="518" y="358.2">Handle</text>
<text x="572.3" y="358.2">1</text>
<text x="497.8" y="406.1">Y. de Haas</text>
</g>
<text font-size="3.9" x="571.5" y="402.5">A2</text>
<text font-size="3.5" x="541.7" y="407">14-10-2018</text>
<g font-size="2.8">
<text x="501.7" y="396.9">DRAWN BY</text>
<text x="546.9" y="396.9">DATE</text>
</g>
<g font-size="2">
<text x="400.6" y="363.7">SCALE:1:5</text>
<text x="424.2" y="363.2">MATERIAL:</text>
<text x="481.3" y="363.2">Description</text>
<text x="393.3" y="369.3">DO NOT SCALE DRAWING</text>
<text x="444.7" y="374.5">TITLE:</text>
<text x="448.2" y="395.9">UNLESS OTHERWISE SPECIFIED:</text>
<text x="448.2" y="398.4">DIMENSIONS ARE IN MILLIMETERS</text>
<text x="448.2" y="400.9">SURFACE FINISH: Ra 1.6</text>
<text x="448.2" y="403.4">TOLERANCES: +/- 0.1mm</text>
<text x="449.9" y="405.9">LINEAR: +/- 0.2mm</text>
<text x="449.9" y="408.4">ANGULAR: +/- 1</text>
</g>
</svg>
